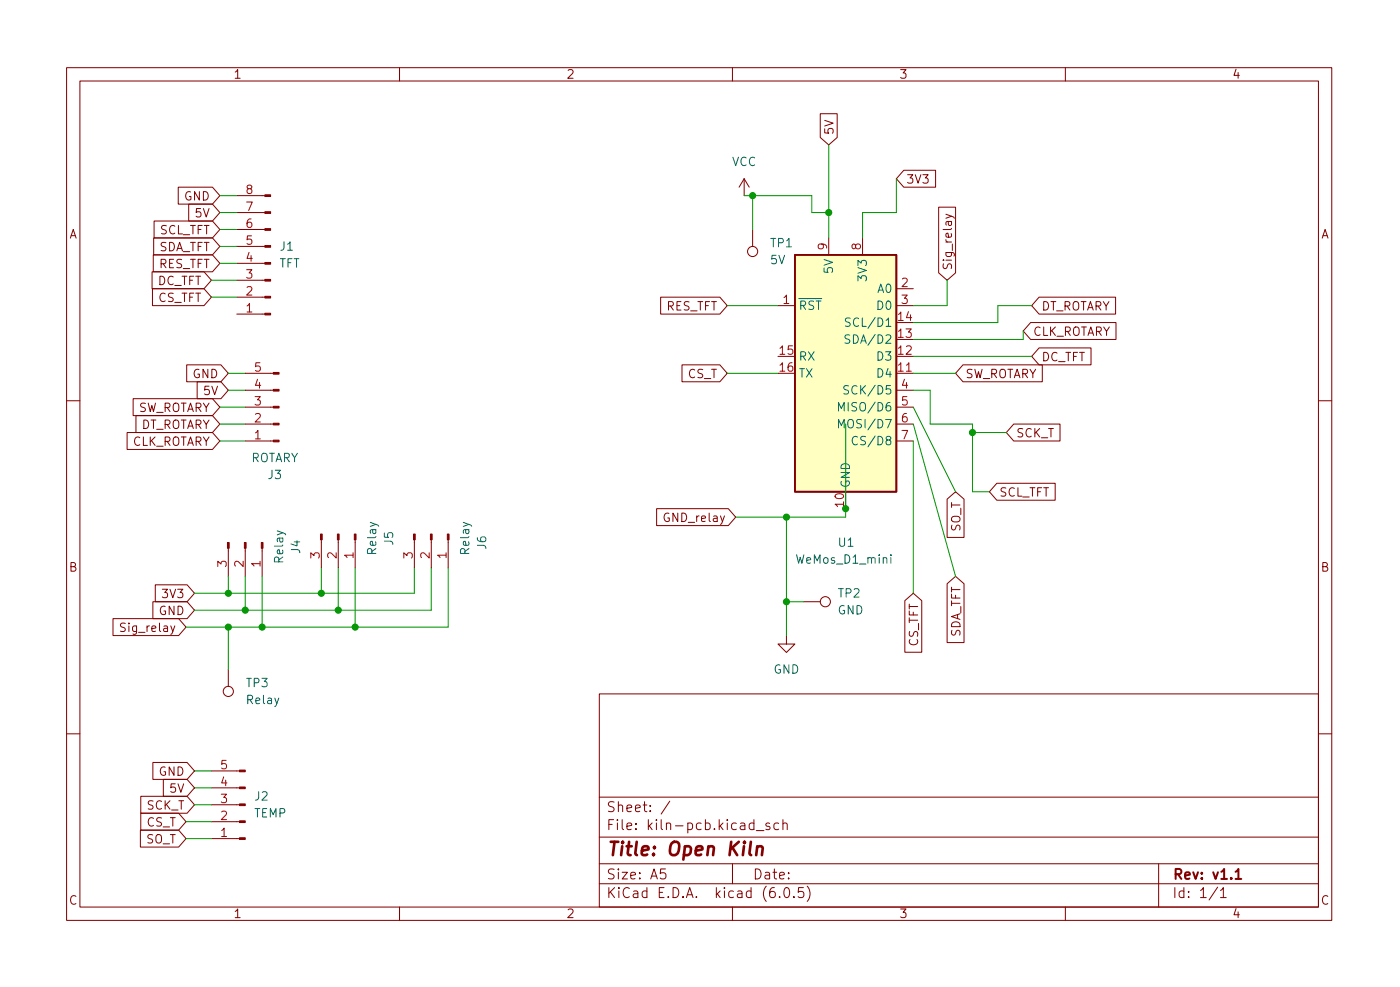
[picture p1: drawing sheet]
<svg xmlns="http://www.w3.org/2000/svg" width="210mm" height="148mm" viewBox="0 0 210 148" stroke-linecap="round" stroke-linejoin="round" font-family="sans-serif">
<g fill="none" stroke="#840000" stroke-width=".15">
<path d="M10 10.2h190v128h-190zM12 12.2h186v124h-186zM60 10.2v2M110 10.2v2M123.2 17.1h2.5v3.5l-1.2 1.2-1.3-1.2zM160 10.2v2M23 38.3h8.9l1.1 1.2-1.1 1.3h-8.9zM23.1 35.7h8.8l1.1 1.3-1.1 1.3h-8.8zM23.1 33.2h8.8l1.1 1.3-1.1 1.2h-8.8zM26.8 28.1h5.1l1.1 1.3-1.1 1.2h-5.1zM28.3 30.6h3.6l1.1 1.3-1.1 1.3h-3.6zM35.6 29.4h4.2"/>
<path d="M35.6 31.9h4.2M35.6 34.5h4.2M35.6 37h4.2M35.6 39.5h4.2M111.8 26.8l-.8 1.3M111.8 26.8v2.6M111.8 26.8l.7 1.3M113 34.5v2.5M124.5 35.7v2.6M129.5 35.7v2.6M135.7 25.6h4.8v2.5h-4.8l-1.1-1.3zM141 31.1h2.5v9.9l-1.3 1.1-1.2-1.1z"/>
<path d="M142.1 32.2l1.1 .4 .1 .2M142.9 32.5l-.8 .3M20 59.9h11.9l1.1 1.2-1.1 1.3h-11.9zM22.8 40.8h7.8l1.1 1.3-1.1 1.2h-7.8zM22.9 43.3h7.7l1.1 1.3-1.1 1.3h-7.7zM28 54.8h5.2l1.1 1.2-1.1 1.3h-5.2zM29.6 57.3h3.6l1.1 1.3-1.1 1.3h-3.6zM35.6 42.1h4.2M35.6 44.6h4.2M35.6 47.2h4.2M36.8 56h4.2M36.8 58.6h4.2"/>
<path d="M99.2 44.6h8.9l1.1 1.3-1.1 1.3h-8.9zM102.4 54.8h5.7l1.1 1.2-1.1 1.3h-5.7zM116.8 45.9h2.6M134.6 45.9h2.6M134.6 56h2.6M134.6 43.3h2.6M134.6 58.6h2.6M144.6 54.8h11.9v2.5h-11.9l-1.1-1.3zM154.8 48.4h12.8v2.6h-12.8l-1.1-1.3zM156.1 44.6h11.4v2.6h-11.4l-1.2-1.3zM156.1 52.2h7.8v2.6h-7.8l-1.2-1.3zM10 60.2h2"/>
<path d="M19.1 64.9h12.8l1.1 1.3-1.1 1.3h-12.8zM20.4 62.4h11.5l1.1 1.3-1.1 1.2h-11.5zM36.8 61.1h4.2M36.8 63.7h4.2M36.8 66.2h4.2M98.6 76.4h10.8l1.1 1.2-1.1 1.3h-10.8zM134.6 61.1h2.6M134.6 63.7h2.6M134.6 66.2h2.6M142.2 74.9l1.3-1.1 1.3 1.1v5.8h-2.6zM149.7 72.6h8.8v2.5h-8.8l-1.1-1.3zM152.2 63.7h7v2.5h-7l-1.1-1.3z"/>
<path d="M198 60.2h2M17 92.9h9.8l1.1 1.2-1.1 1.3h-9.8zM18.8 93.6l-.5-.1-.2 .3 .1 .3 .6 .2v.4l-.2 .1-.5-.1M23 90.3h5.1l1.1 1.3-1.1 1.3h-5.1zM23.3 87.8h4.8l1.1 1.3-1.1 1.2h-4.8zM34.3 82.3v4.2M36.8 82.3v4.2M39.4 82.3v4.2M48.3 81v4.3M50.8 81v4.3M53.3 81v4.3M62.2 81v4.3"/>
<path d="M64.8 81v4.3M67.3 81v4.3M118.1 95.4v1.3h1.3l-1.3 1.3-1.3-1.3h1.3M120.6 90.3h2.6M135.9 90.2l1.3-1.1 1.2 1.1v7.7h-2.5zM142.2 87.6l1.3-1.1 1.3 1.1v8.9h-2.6zM10 110.2h2M21.1 119.5h7l1.1 1.3-1.1 1.3h-7zM23 114.5h5.1l1.1 1.2-1.1 1.3h-5.1zM24.5 117h3.6l1.1 1.3-1.1 1.2h-3.6zM31.7 115.7h4.3M31.7 118.3h4.3"/>
<path d="M34.3 100.5v2.5M90 104.2h108v32h-108zM90 119.7h108M198 110.2h2M21.1 124.6h5.7l1.1 1.3-1.1 1.3h-5.7zM21.1 122.1h5.7l1.1 1.3-1.1 1.2h-5.7zM31.7 120.8h4.3M31.7 123.4h4.3M31.7 125.9h4.3M60 136.2v2M90 132.7h108M90 129.7h108"/>
<path d="M90 125.7h108M99.9 130.4h-.7v.8l.2-.2 .5 .1 .1 .2-.1 .5-.2 .1h-.3l-.2-.1M100.6 120.3l-1.3 1.9M110 136.2v2M110 129.7v3M113.2 123.6l-.4-.1-.3 .3v.5l.2 .2h.5M113.2 123v1.5M113.6 124.7h1.1M115.6 123.6l-.4-.1-.2 .3 .1 .2 .5 .1v.4h-.6M116.9 123.6l-.4-.1-.3 .3v.5l.2 .2h.5M117.1 134.6v.1M117.6 123.7a.37 .37 0 0 1 .6 .1v.7"/>
<path d="M117.6 123v1.5M117.9 133.3l.3-.1a.94 .94 0 0 1 0 1.5h-.1a1 1 0 0 1-.2-1.4zM119.2 134.6v.1M120.7 133.2h-.8v.8l.2-.2 .5 .1 .1 .2v.5l-.3 .1h-.3l-.2-.1M121.2 133a1.72 1.72 0 0 1 0 2.3M160 136.2v2M174 129.7v6.5M182.9 133.2l-1.3 1.9M183.3 133.7l.4-.5v1.5M183.3 134.7h.9"/>
<circle cx="113" cy="37.8" r=".76"/>
<circle cx="124" cy="90.3" r=".76"/>
<circle cx="34.3" cy="103.8" r=".76"/>
</g>
<path d="M185.6 130.9l.4-.5v1.5M185.6 131.9h.8" fill="none" stroke="#840000" stroke-width=".3"/>
<path d="M112.8 126.4l-.2 1.7 .2 .3M113.7 127.2a.49 .49 0 0 1 .9 .1l-.2 1.1M113.7 127l-.1 1.4" fill="none" stroke="#840000" stroke-width=".4"/>
<g fill="#840000" stroke="#840000" stroke-width=".15">
<path d="M36 115.6h.8v.3h-.8z"/>
<path d="M36 118.1h.8v.3h-.8z"/>
<path d="M36 120.7h.8v.2h-.8z"/>
<path d="M36 123.2h.8v.3h-.8z"/>
<path d="M36 125.8h.8v.2h-.8z"/>
<path d="M34.2 81.4h.2v.9h-.2z"/>
<path d="M36.7 81.4h.3v.9h-.3z"/>
<path d="M39.2 81.4h.3v.9h-.3z"/>
<path d="M48.1 80.2h.3v.8h-.3z"/>
<path d="M50.7 80.2h.2v.8h-.2z"/>
<path d="M53.2 80.2h.3v.8h-.3z"/>
<path d="M62.1 80.2h.3v.8h-.3z"/>
<path d="M64.6 80.2h.3v.8h-.3z"/>
<path d="M67.2 80.2h.2v.8h-.2z"/>
<path d="M41 55.9h.9v.3h-.9z"/>
<path d="M41 58.5h.9v.2h-.9z"/>
<path d="M41 61h.9v.2h-.9z"/>
<path d="M41 63.5h.9v.3h-.9z"/>
<path d="M41 66.1h.9v.2h-.9z"/>
<path d="M39.8 29.2h.8v.3h-.8z"/>
<path d="M39.8 31.8h.8v.2h-.8z"/>
<path d="M39.8 34.3h.8v.3h-.8z"/>
<path d="M39.8 36.9h.8v.2h-.8z"/>
<path d="M39.8 39.4h.8v.3h-.8z"/>
<path d="M39.8 41.9h.8v.3h-.8z"/>
<path d="M39.8 44.5h.8v.2h-.8z"/>
<path d="M39.8 47h.8v.3h-.8z"/>
</g>
<path d="M119.4 38.3h15.2v35.5h-15.2z" fill="#ffffc2" stroke="#ffffc2" stroke-width=".15"/>
<path d="M119.4 38.3h15.2v35.5h-15.2z" fill="none" stroke="#840000" stroke-width=".25"/>
<path d="M127.4 57.9h-.4l-.2 .1v.4l.5 .2 .1 .3-.2 .3-.5-.1M127.6 50.3h-.5l-.1 .1v.3l.5 .3 .1 .3-.2 .2h-.5M127.7 47.8l-.5-.1-.2 .1v.4l.6 .3 .1 .3-.3 .2-.4-.1M125.9 61.7v-1.3l.5 .9 .4-.9v1.3M125.9 64.2v-1.2l.5 .9 .4-.9v1.2M128.8 65.6a.51 .51 0 0 0-.7 0 .51 .51 0 0 0-.1 .6 .48 .48 0 0 0 .2 .5 .48 .48 0 0 0 .6 0M133.8 83.3v.1M133.8 83.7v.9" fill="none" stroke="#006464" stroke-width=".15"/>
<g fill="none" stroke="#009600" stroke-width=".15">
<path d="M33 31.9h2.6M33 34.5h2.6M33 39.5h2.6M33 29.4h2.6M33 37h2.6M111.8 29.4h10.1v2.5h2.6M113 29.4v5.1M124.5 21.8v13.9M134.6 26.8v5.1h-5.1v3.8M31.7 42.1h3.9M31.7 44.6h3.9M34.3 58.6h2.5"/>
<path d="M34.3 56h2.5M109.2 45.9h7.6M109.2 56h7.6M137.2 58.6h2.5v5.1h6.3v10.1h2.6M137.2 56h6.3M137.2 53.5h17.7M142.2 42.1v3.8h-5M153.7 49.7v1.3h-16.5M154.9 45.9h-5v2.5h-12.7M33 63.7h3.8M33 61.1h3.8M33 66.2h3.8"/>
<path d="M118.1 77.6v17.8M127 63.7v13.9h-16.5M137.2 61.1l6.3 12.7M137.2 66.2v22.9M137.2 63.7l6.3 22.8M146 64.9h5.1M34.3 86.5v2.6M34.3 94.1v6.4M36.8 86.5v5.1M39.4 86.5v7.6M48.3 85.3v3.8M50.8 85.3v6.3"/>
<path d="M53.3 85.3v8.8M62.2 85.3v3.8h-33M64.8 85.3v6.3h-35.6M67.3 85.3v8.8h-39.4M118.1 90.3h2.5M29.2 115.7h2.5M29.2 118.3h2.5M27.9 125.9h3.8M27.9 123.4h3.8M29.2 120.8h2.5"/>
</g>
<g fill="#009600" stroke="#009600" stroke-width=".15">
<circle cx="48.3" cy="89.1" r=".46"/>
<circle cx="124.5" cy="31.9" r=".46"/>
<circle cx="113" cy="29.4" r=".46"/>
<circle cx="118.1" cy="77.6" r=".46"/>
<circle cx="127" cy="76.4" r=".46"/>
<circle cx="146" cy="64.9" r=".46"/>
<circle cx="118.1" cy="90.3" r=".46"/>
<circle cx="39.4" cy="94.1" r=".46"/>
<circle cx="50.8" cy="91.6" r=".46"/>
<circle cx="53.3" cy="94.1" r=".46"/>
<circle cx="36.8" cy="91.6" r=".46"/>
<circle cx="34.3" cy="89.1" r=".46"/>
<circle cx="34.3" cy="94.1" r=".46"/>
</g>
<text font-size="2.8" fill="#840000" x="91" y="128.5">Title: Open Kiln</text>
<g font-size="2.1" fill="#840000">
<text x="91" y="124.6">File: kiln-pcb.kicad_sch</text>
<text x="91" y="121.9">Sheet: /</text>
<text x="91" y="134.8">KiCad E.D.A. kicad (6.0.5)</text>
<text x="91" y="132">Size: A5</text>
<text x="113" y="132">Date:</text>
<text x="176" y="132">Rev: v1.1</text>
<text x="176" y="134.8">Id: 1/1</text>
</g>
<g font-size="1.8" fill="#840000">
<text x="35" y="11.8">1</text>
<text x="85" y="11.8">2</text>
<text x="135" y="11.8">3</text>
<text x="185" y="11.8">4</text>
<text x="125.2" y="20.3" transform="rotate(-90 125.2 20.3)">5V</text>
<text x="136" y="27.6">3V3</text>
<text x="10.3" y="35.8">A</text>
<text x="23.8" y="35.2">SCL_TFT</text>
<text x="27.7" y="30.1">GND</text>
<text x="29.4" y="32.6">5V</text>
<text x="198.4" y="35.8">A</text>
<text x="23.6" y="37.7">SDA_TFT</text>
<text x="23.7" y="40.3">RES_TFT</text>
<text x="143" y="40.6" transform="rotate(-90 143 40.6)">Sig_relay</text>
<text x="23.5" y="42.8">DC_TFT</text>
<text x="23.6" y="45.3">CS_TFT</text>
<text x="99.9" y="46.6">RES_TFT</text>
<text x="156.4" y="46.6">DT_ROTARY</text>
<text x="155.1" y="50.4">CLK_ROTARY</text>
<text x="28.9" y="56.8">GND</text>
<text x="30.7" y="59.3">5V</text>
<text x="103.3" y="56.8">CS_T</text>
<text x="144.9" y="56.8">SW_ROTARY</text>
<text x="156.4" y="54.2">DC_TFT</text>
<text x="20.3" y="61.8">SW_ROTARY</text>
<text x="20.8" y="64.4">DT_ROTARY</text>
<text x="152.6" y="65.7">SCK_T</text>
<text x="19.5" y="66.9">CLK_ROTARY</text>
<text x="150" y="74.5">SCL_TFT</text>
<text x="100" y="78.4">GND_relay</text>
<text x="144.2" y="79.9" transform="rotate(-90 144.2 79.9)">SO_T</text>
<text x="10.3" y="85.8">B</text>
<text x="24.6" y="89.8">3V3</text>
<text x="198.4" y="85.8">B</text>
<text x="18.6" y="94.9">Sig_relay</text>
<text x="23.9" y="92.3">GND</text>
<text x="144.2" y="95.9" transform="rotate(-90 144.2 95.9)">SDA_TFT</text>
<text x="137.9" y="97.2" transform="rotate(-90 137.9 97.2)">CS_TFT</text>
<text x="23.9" y="116.5">GND</text>
<text x="25.6" y="119">5V</text>
<text x="22" y="121.5">SCK_T</text>
<text x="22" y="124.1">CS_T</text>
<text x="21.9" y="126.6">SO_T</text>
<text x="10.3" y="135.8">C</text>
<text x="35" y="137.8">1</text>
<text x="85" y="137.8">2</text>
<text x="135" y="137.8">3</text>
<text x="185" y="137.8">4</text>
<text x="198.4" y="135.8">C</text>
</g>
<g font-size="1.8" fill="#a90000">
<text x="37" y="29.1">8</text>
<text x="37" y="34.2">6</text>
<text x="37" y="31.7">7</text>
<text x="37" y="41.8">3</text>
<text x="37" y="39.3">4</text>
<text x="37" y="36.7">5</text>
<text x="124.2" y="37.5" transform="rotate(-90 124.2 37.5)">9</text>
<text x="129.3" y="37.5" transform="rotate(-90 129.3 37.5)">8</text>
<text x="37" y="46.9">1</text>
<text x="37" y="44.4">2</text>
<text x="117.6" y="45.6">1</text>
<text x="135.4" y="43.1">2</text>
<text x="135.4" y="45.6">3</text>
<text x="117.1" y="53.2">15</text>
<text x="134.9" y="53.2">12</text>
<text x="134.9" y="50.7">13</text>
<text x="134.9" y="48.2">14</text>
<text x="38.2" y="58.3">4</text>
<text x="38.2" y="55.8">5</text>
<text x="117.1" y="55.8">16</text>
<text x="134.9" y="55.8">11</text>
<text x="135.4" y="58.3">4</text>
<text x="38.2" y="65.9">1</text>
<text x="38.2" y="63.4">2</text>
<text x="38.2" y="60.9">3</text>
<text x="135.4" y="60.9">5</text>
<text x="135.4" y="63.4">6</text>
<text x="135.4" y="65.9">7</text>
<text x="126.7" y="76.1" transform="rotate(-90 126.7 76.1)">10</text>
<text x="48" y="83.8" transform="rotate(-90 48 83.8)">3</text>
<text x="50.5" y="83.8" transform="rotate(-90 50.5 83.8)">2</text>
<text x="53.1" y="83.8" transform="rotate(-90 53.1 83.8)">1</text>
<text x="62" y="83.8" transform="rotate(-90 62 83.8)">3</text>
<text x="64.5" y="83.8" transform="rotate(-90 64.5 83.8)">2</text>
<text x="67.1" y="83.8" transform="rotate(-90 67.1 83.8)">1</text>
<text x="34" y="85.1" transform="rotate(-90 34 85.1)">3</text>
<text x="36.6" y="85.1" transform="rotate(-90 36.6 85.1)">2</text>
<text x="39.1" y="85.1" transform="rotate(-90 39.1 85.1)">1</text>
<text x="33.2" y="118">4</text>
<text x="33.2" y="115.5">5</text>
<text x="33.2" y="125.6">1</text>
<text x="33.2" y="123.1">2</text>
<text x="33.2" y="120.6">3</text>
</g>
<g font-size="1.8" fill="#006464">
<text x="109.9" y="24.9">VCC</text>
<text x="41.9" y="40.2">TFT</text>
<text x="42.1" y="37.6">J1</text>
<text x="115.7" y="39.7">5V</text>
<text x="115.8" y="37.1">TP1</text>
<text x="125.1" y="40.9" transform="rotate(-90 125.1 40.9)">5V</text>
<text x="130.2" y="41.9" transform="rotate(-90 130.2 41.9)">3V3</text>
<text x="119.9" y="46.5">~{RST}</text>
<text x="131.9" y="44">A0</text>
<text x="131.9" y="46.5">D0</text>
<text x="127.6" y="51.6">SDA/D2</text>
<text x="127.8" y="49.1">SCL/D1</text>
<text x="119.9" y="54.1">RX</text>
<text x="119.9" y="56.7">TX</text>
<text x="127.6" y="59.2">SCK/D5</text>
<text x="131.9" y="56.7">D4</text>
<text x="131.9" y="54.1">D3</text>
<text x="126.8" y="61.8">MISO/D6</text>
<text x="126.8" y="64.3">MOSI/D7</text>
<text x="37.5" y="69.4">ROTARY</text>
<text x="40.3" y="71.9">J3</text>
<text x="128.9" y="66.8">CS/D8</text>
<text x="127.6" y="73.3" transform="rotate(-90 127.6 73.3)">GND</text>
<text x="45.1" y="83.1" transform="rotate(-90 45.1 83.1)">J4</text>
<text x="56.5" y="83.2" transform="rotate(-90 56.5 83.2)">Relay</text>
<text x="59.1" y="81.8" transform="rotate(-90 59.1 81.8)">J5</text>
<text x="70.5" y="83.2" transform="rotate(-90 70.5 83.2)">Relay</text>
<text x="73" y="82.4" transform="rotate(-90 73 82.4)">J6</text>
<text x="125.9" y="82.1">U1</text>
<text x="42.5" y="84.4" transform="rotate(-90 42.5 84.4)">Relay</text>
<text x="119.7" y="84.6">WeMos_D1_mini</text>
<text x="125.9" y="89.7">TP2</text>
<text x="125.8" y="92.2">GND</text>
<text x="116.1" y="101.1">GND</text>
<text x="37" y="103.2">TP3</text>
<text x="37.1" y="105.7">Relay</text>
<text x="38.1" y="122.7">TEMP</text>
<text x="38.3" y="120.2">J2</text>
</g>
</svg>
